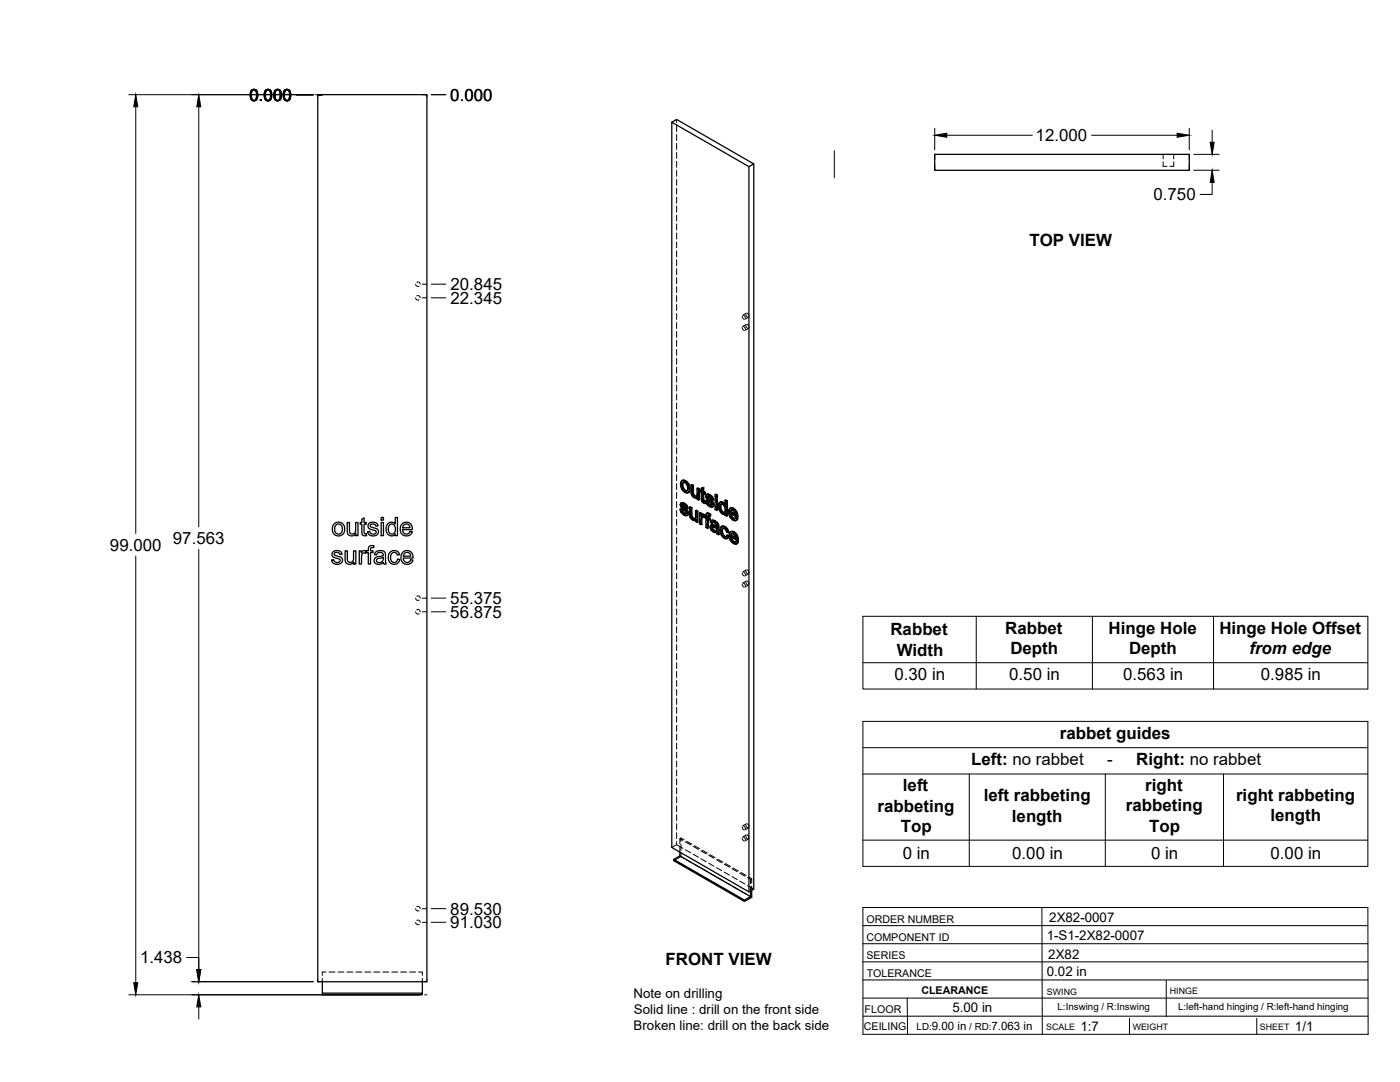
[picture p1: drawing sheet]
<svg xmlns="http://www.w3.org/2000/svg" width="559mm" height="432mm" viewBox="0 0 559 432" stroke-linecap="round" stroke-linejoin="round" font-family="sans-serif">
<!-- layer: Visible -->
<g fill="none" stroke="#000" stroke-width=".51">
<path d="M126.8 37.8h43.6v354h-43.6zM268.1 48.8l30.8 17.7v289.4l-30.8-17.7zM268.1 48.8l2-1.1 30.8 17.7M298.9 66.5l2-1.1v289.4l-2 1.1M373.1 61.6h101.6v6.4h-101.6zM272.2 191.8l.6-.2 .9 .2zM272.2 191.8l-.4 .5-.2 1 .5 1.9 1.5 1.4 .7 .1 .6-.3M272.3 193.6l.3 1.4M272.6 195l.3-.1 .8 .8-.4 .2zM272.8 192.5l-.2 .9M272.9 194.9l-.3-1.5-.3 .2v-.3l.2-.7 .5-.1 .9 .6 .5 1.3-.2 1.4-.9 .1M273.3 192l1.1 1a1.88 1.88 0 0 1 1 2"/>
<path d="M273.7 195.7l.5 .2M273.7 191.8l1.2 1.3M274.6 193.3l.5 1.9 .3-.2-.2 1.2M275.1 195.2l-.2 1.2 .3-.2-.6 .5M275.8 193.5l.7 .4 .3-.2v3.2M276.5 193.9v3.1l.3-.1 .3 .6M276.5 197.1l.2 .6 .4-.2 .4 .4M276.7 197.7l.5 .4h.9M276.8 193.7l-.7-.4-.3 .2v3.1l.3 1.1 .8 .8a.97 .97 0 0 0 1.4 .1v.6l.5 .4M277.2 198.1l.5 .1M278 198.1l-.3 .1M278.2 194.9l.6 .4 .4-.2v4.3l-.4 .2v-4.3"/>
<path d="M278.3 198.6l-.3 .2M279.2 195.1l-.7-.4-.3 .2v2.7l-.5 .6M279.9 195.5l-.4 .1v.6l.4 .3 .1 3.3 .9 1h.7l-.1-.7h-.6M279.9 194.8l1-.2v1.5M280.6 194.8v1.5l.3-.2 .6 .3M280.6 196.3l.6 .3 .3-.2v.6l-.3 .2v-.6M280.6 199.7l.6 .2M280.7 200l.8 .1M280.9 194.6l-1 .2v1.1l-.4-.3M280.9 197v2.6M281.2 197.2l-.6-.4v2.8l.4 .2M281.6 199.8l.6 .3"/>
<path d="M282.1 197.3l.7-.1 .6 .2M282.3 198.3l.6 .4M282.4 198.6l.2 .3 .3-.2 1.5 1.4M282.4 197.1l-.5 .3M282.5 197.4h.9l.7 .6M282.5 199.9l-.9-.1 .8 1.7 1.1 .8 1-.1M282.6 198.9l1.5 1.4 .3-.2 .4 .6M282.6 198v.1M282.7 198.4l-.4-.3 1 .3 .6 1 .6 .2M282.8 197.2l-.9 .2-.2 .9 .4 .9 1.8 1.8-.1 .7M283 197.6l.8 .6 .3-.2 .5 .6M283.8 198.2l.5 .6 .3-.2 .2 .9-.3 .1-.2-.8"/>
<path d="M285.4 199l.3-.1 .7 .3-.4 .2zM285.4 197.4l.3-.2 .7 .4-.4 .2zM285.4 199v4.3l.6 .4M285.4 197.4v.8l.6 .4M286.4 199.2v4.3l-.4 .2v-4.3M286.4 197.6v.8l-.4 .2v-.8M289.4 199.7l.6 .3 .3-.1v5.9l-.3 .2v-6M290.3 199.9l-.6-.4-.3 .2v2.1l-.5-.7M133.5 209l1.2-.6a2.65 2.65 0 0 1 2.9 3.7 2.65 2.65 0 0 1-4.7 .5l-.2-1.2a2.85 2.85 0 0 1 .8-2.4zM134 209.6l1.1-.5 1.2 .7 .3 1.8-.8 1.4-1.2 .1-.8-.7-.2-1.5zM137.8 219.8h.8v3a1.32 1.32 0 0 0 1.4 1.7 1.32 1.32 0 0 0 1.1-1.8v-2.9h.9v5.3h-.8v-.8a1.87 1.87 0 0 1-2.2 .9 1.87 1.87 0 0 1-1.2-2.1zM138.6 208.5h.9v3.8a1.31 1.31 0 0 0 1.7 .7 1.31 1.31 0 0 0 .8-1.7v-2.8h.9v5.3h-.8v-.8a1.87 1.87 0 0 1-2.3 .8 1.87 1.87 0 0 1-1.2-2z"/>
<path d="M143.4 219.8h.8v.8a1.27 1.27 0 0 1 2-.6l.8-.2v-.9a1.5 1.5 0 0 1 2.3-1.1l-.1 .8a.82 .82 0 0 0-.9-.1 .82 .82 0 0 0-.4 .9v.4h1v.7h-1v4.6h-.9v-4.6h-.8v-.4l-.2 .7-.8-.2-.7 .5-.2 4h-.9zM144.4 207.2l.9-.5v1.8h.9v.7h-.9v3.3l.2 .5h.7l.1 .8h-1.2l-.6-.5-.1-4.1h-.6v-.7h.6zM147.2 209l1.1-.6 1.3 .1a1.47 1.47 0 0 1 1.3 1.4l-.9 .1a1.18 1.18 0 0 0-1.1-.9 1.18 1.18 0 0 0-1.2 .8l.4 .4 2.2 .7a1.63 1.63 0 0 1 .6 2.1 1.63 1.63 0 0 1-2.1 .8l-1.4-.4-.7-1.3 .9-.2 .4 .9 .6 .2 1.3-.2a.82 .82 0 0 0 .1-1.1 .82 .82 0 0 0-1-.3l-1.2-.3a1.36 1.36 0 0 1-.6-2.2zM152.1 208.5h1v5.3h-1zM152.1 206.5h1v1h-1zM154.7 209.1l1.2-.7a1.81 1.81 0 0 1 1.9 .7v-2.6h.8v7.3h-.8v-.7a2.18 2.18 0 0 1-2.6 .5 2.18 2.18 0 0 1-1.1-2.5zM155.5 209.5l1.2-.3 .9 .8 .1 2.1-.8 1-1-.1-.7-.8-.2-1.7zM160.4 209.1l1.5-.7a2.48 2.48 0 0 1 2.7 3h-3.9l.3 1 .7 .7a1.45 1.45 0 0 0 1.9-1l1 .1-.5 .9-1 .7h-1.5l-1.2-.6-.5-.9-.2-1.1 .2-1zM161.2 209.5l.7-.4 1 .2 .8 1.3h-3zM271.4 203.2l.6 .3M271.9 200.7l.7-.1 .6 .2M272 203.5l.4-.2 .2 .9-.3 .1z"/>
<path d="M272.1 201.7l.1 .3 .3-.2 .3 .3M272.2 202l.2 .3 .4-.2 1.4 1.4M272.2 200.6l-.4 .2M272.3 204.3l.7 .6h.8M272.3 200.8h.9l.8 .6M272.4 203.3l-1-.1 .7 1.6 1.3 .9 .9-.1M272.4 202.3l1.5 1.4 .3-.2 .5 .7M272.5 201.4l-.1 .1M272.5 201.8l-.3-.3 1 .3 .5 1 .6 .3M272.6 204.2l.7 .6M272.6 200.6l-.9 .3-.2 .7 .4 .9 1.9 1.9-.2 .7M272.9 201l.7 .6 .4-.2 .4 .7"/>
<path d="M273 204.9l.6 .2M273.6 201.6l.5 .6 .3-.1 .3 .8-.4 .2-.2-.9M273.7 205.1h-.1M273.9 203.7l.4 .6 .4-.1 .1 .7M274.3 204.3l.2 .7 .3-.1-.2 .5M274.5 205l-.2 .6 .3-.2-.5 .4M275.2 202.4l.6 .4 .4-.2v3.2M275.8 202.8l.1 3.2 .3-.2 .3 .6M275.9 206l.2 .6 .4-.2 .4 .4M276.1 206.6l.5 .4h.9l-.3 .2M276.2 202.6l-.7-.4-.3 .2v3.1l.3 1.1 .8 .8a.95 .95 0 0 0 1.4 .1M276.6 207l.6 .2"/>
<path d="M277.6 203.8l.6 .4 .4-.2v4.3l-.4 .2v-4.3M277.7 207.5v.7l.5 .3M277.7 207.5l-.2 .2M278.6 204l-.7-.4-.3 .2v2.8l-.4 .6M279.2 204.7l.6 .4 .3-.2v.5l.4-.2M279.8 205.1v.6l.7-.5 .4 .1M280 206.4l.2 2.8-.4 .2v-2.2M280.1 204.9l-.6-.3-.3 .1v4.3l.6 .4M280.2 205.3h.7l.6 .4M280.3 206.1v.1M280.6 205.4l.6 .5M281 206.6l-.8-.5-.2 .3 .3-.2-.1 .8"/>
<path d="M281.2 206.4l.6 .4v3.7l.6 .4M281.2 206.4v-.3l-.2 .5M281.2 200.3l.1 .7M281.2 206.5l-.2 .1M282.2 204.9h.9l.6 .4M282.2 200.1l.3-.2 .3 .8-.3 .2zM282.4 206.6l.7 .4 .3-.2v.6l-.3 .1v-.5M282.5 204.7l-.5 .2M282.5 200.9l.6 .6h.9M282.7 207.3v3.4l-.3 .2v-3.8l.7 .4M282.7 205.7v.7M282.8 205.1l.6 .4 .3-.2-.4 .8 .1-.6"/>
<path d="M282.8 200.7l.7 .7M283.1 204.9l-.6-.2-.5 .2-.2 1.3-.6-.3 .6-.1M283.1 201.5l.7 .2M283.3 206.1a.46 .46 0 0 0-.5-.5 .46 .46 0 0 0-.4 .6v.4l.3-.2 .7 .4M283.8 209.6l.8-.2 1.4 .5M283.8 201.7h.1M284.1 210.7l.1 .6 .4-.2 .5 .5M284.1 200.3l.4 .6 .3-.2 .2 .8M284.1 210.4v.3l.3-.2 .2 .6M284.2 209.4l-.5 .2M284.2 211.3l.6 .5h1h-1M284.3 210.3l-.2 .1"/>
<path d="M284.3 207.7l.9 .4 .3-.2 .8 .6M284.4 210.3l.8 .3a.71 .71 0 0 1 .8 .6 .71 .71 0 0 1-.5 .8M284.4 210.3l-.3 .1M284.4 210.3v.2M284.5 200.9l.1 .7 .4-.1-.2 .5M284.5 208.4l-.4 .5 .6-.5 1.2 1a.43 .43 0 0 1 .1 .6 .43 .43 0 0 1-.7 0l-1-.4M284.6 209.4l-1 .3-.2 1.1 .7 1.1 1.1 .6a.62 .62 0 0 1 1 .5l.6 .4M284.6 201.6l-.1 .6 .3-.2-.5 .4M284.6 207.6l-.8 .2M285.2 208.1l.7 .5 .4-.1 .4 .5M285.5 207.9l-.9-.3-.8 .3-.3 .5 .6 .5M285.9 208.6l.5 .6 .3-.2 .2 .7"/>
<path d="M286.4 209.2l.2 .6 .3-.1 .1 2.9M286.6 209.8v2.9l.4-.1 .1 .6-.3 .2-.1-.6M287.4 202.4l.3 1.4M287.5 200.4h1.1l.7 .6M287.7 201.3h.7l.7 .8 .3 1.1-.3 1.4M287.7 201.3l-.3 1.1 .3-.2 .3 1.4M287.7 203.8l.3-.2 .8 .8-.4 .2zM287.8 201.2l-.1 .1M287.8 200.3l-.5 .2M288 201.1l-.3 1.1M288.1 212v.1a1.2 1.2 0 0 0 .8 1.4l.5 .5M288.2 210.1l.9 .2 .3-.2 1 1"/>
<path d="M288.3 213.4l.8 .8h.8M288.3 200.6l.6 .5h.5M288.4 204.6h.7M288.5 209.9l-.6 .3M288.6 210.8l-.2 1M288.6 200.4l-.7-.2-.8 .5-.3 .8 .1 1.4 1 1.9 .9 .5 .6-.2v.5l.6 .4M288.8 204.4l.4 .1M289.1 210.3l.8 .6a1.43 1.43 0 0 1 1 1.5l-.3 .1-.5-1.3M289.4 210.1l-.9-.2-.7 .3-.3 .7-.1 1.4 1.1 2.1 .9 .5 .7 .1M289.4 205.1l-.2 .2M290 213.7l.6 .4M290.6 212.5l-.6-.2-.7-1.3-.9-.2-.3 1.2 .3-.2 .2 1.4"/>
<path d="M290.6 214.1l.4-.1-.3 .6-.6 .4zM291 214l-.7-.5-.6 .8-.6-.1M291.3 202.9h.9a2.01 2.01 0 0 1 1.8 1.2M291.4 212.3l.9-.1a1.99 1.99 0 0 1 1.9 1.3M291.5 204.3l2 1.2-.3-1.1-.9-.9-.6 .1-.2 .7 .3-.2 1.7 1M291.7 213.6l2 1.2-.4-1.3-.9-.6h-.4l-.3 .7 .3-.2 1.7 1M291.8 206.1l.7 .8h.9M291.8 205l.3 .9M292 203.5l-.2 .6M292 214.4l.3 .9M292 215.5l.7 .8h.9M292.2 212.9l-.2 .5"/>
<path d="M292.5 203l1.2 1.3 .3-.2 .5 2M292.5 206.9l.6 .2M292.7 212.4l1 1a1.97 1.97 0 0 1 1 2M292.7 216.3l.6 .2M292.8 202.8l-.8-.2-1.1 .7-.1 1 .2 1.4 .7 1.1 1.3 1h.7l.8-.9M293 212.2l-.8-.2-.9 .5-.3 1.2 .2 1.3 .8 1.3 1.2 .8h.8l.7-.8M293.3 207l-.2 .1M293.5 216.4l-.2 .1M293.5 206.6l.7 .5M293.7 204.3l.5 1.9 .3-.1-.3 .1M293.7 216l.7 .5M293.9 213.7l.5 1.9 .3-.2-.3 .2"/>
<path d="M294.2 206.4l-2.8-1.6 .4 1.3 .3-.2 .8 .9M294.4 215.8l-2.8-1.6 .4 1.3 .3-.2 .8 .8M294.5 206.9l-.7 .8M294.5 206.9l-.6-.5-.8 .7M294.7 216.3l-.7 .8M294.7 216.3l-.7-.5-.7 .7M132.8 220.3l1.6-.6a1.77 1.77 0 0 1 2.1 1.5l-.9 .1a1.18 1.18 0 0 0-1.1-.9 1.18 1.18 0 0 0-1.1 .9l.3 .3 2.1 .7a1.59 1.59 0 0 1 .8 2 1.59 1.59 0 0 1-2 .9l-1.6-.4-.6-1.3 .8-.1 .4 .7 .6 .4 1.3-.3a.82 .82 0 0 0 .1-1 .82 .82 0 0 0-1-.3l-1.2-.4a1.36 1.36 0 0 1-.6-2.2zM149.9 220.4l.5-.4 1.4-.3 1.7 .6 .3 .7 .4 4.1h-1l-.2-.6-1.3 .6-1.1 .1-.8-.4-.4-.7a1.75 1.75 0 0 1 2-2l.6-.1a.77 .77 0 0 0 .9-.8 .77 .77 0 0 0-.9-.7l-1.2 .2-.5 .7-.8-.1zM150.5 223.2l2.5-.7a1.62 1.62 0 0 1-.7 1.7 1.62 1.62 0 0 1-1.8 0l-.2-.4zM155.6 220.5l1.3-.7h1.3l.9 .7 .4 .9-.9 .1a1.44 1.44 0 0 0-1.8-.9 1.44 1.44 0 0 0-.9 1.9l.3 1.3 .8 .6 1.2-.2 .5-1 .9 .1-.5 1.1-.8 .6-1.5 .1-1-.4a3.4 3.4 0 0 1-.2-4.2zM160.7 220.5a2.45 2.45 0 0 1 2.9-.5 2.45 2.45 0 0 1 1.3 2.7h-3.9l.2 .9 .7 .8a1.42 1.42 0 0 0 2-1l.9 .1-.4 .9-1 .7h-1.5l-1.2-.6-.5-.9-.2-1.1 .2-1.2zM161.5 220.9l.7-.4 1 .1 .7 1.4h-2.9z"/>
<path d="M271.4 340.1v1.5l-2.5 1.4v.5l28.3 16.2v-.5l-28.3-16.2M271.4 341.6l28.2 16.2-2.4 1.4M299.6 355.6v2.2M300 355.3v2.8l-2.8 1.6M128.7 391.8v5.2h39.9v-.7h-39.9M168.6 391.8v4.5"/>
</g>
<!-- layer: Hidden -->
<g fill="none" stroke="#000" stroke-width=".4">
<path d="M270.1 47.7v1.2M270.1 50.1v2.4M270.1 53.7v2.3M270.1 57.2v2.4M270.1 60.8v2.4M270.1 64.4v2.4M270.1 68v2.3M270.1 71.5v2.4M270.1 75.1v2.4M270.1 78.7v2.3M464.2 64.6v1.8h1.6M464.2 61.6v1.8"/>
<path d="M468.5 64.6v1.8h-1.5M468.5 61.6v1.8M270.1 82.3v2.3M270.1 85.8v2.4M270.1 89.4v2.4M270.1 93v2.4M270.1 96.5v2.4M165.9 118.9l.5 .8 .9-.1M165.9 113.4l.6 .9 .8-.1M166.3 118.1l.9-.1 .5 .9M166.3 112.6h.9l.5 .8M270.1 100.1v2.4"/>
<path d="M270.1 103.7v2.4M270.1 107.3v2.3M270.1 110.8v2.4M270.1 114.4v2.4M270.1 118v2.4M270.1 121.5v2.4M270.1 125.1v2.4M270.1 128.7v2.4M270.1 132.2v2.4M270.1 135.8v2.4M270.1 139.4v2.4M296.2 130.7l.3 .7 .6 .5"/>
<path d="M296.2 126.3l.3 .6 .6 .5M296.7 130.3l.6 .4 .2 .7M296.7 125.8l.6 .4 .2 .8M297.7 129.9l.3 .8 .5 .3M297.7 125.4l.3 .8 .5 .4M297.9 129.5l-1.5 .8M297.9 125l-1.5 .8M298.2 129.4l.5 .4 .3 .8M298.2 125l.5 .4 .3 .8M298.8 131l-1.5 .8M298.8 126.6l-1.5 .8M270.1 143v2.4"/>
<path d="M270.1 146.5v2.4M270.1 150.1v2.4M270.1 153.7v2.4M270.1 157.3v2.3M270.1 160.8v2.4M270.1 164.4v2.4M270.1 168v2.3M270.1 171.6v2.3M270.1 175.1v2.4M270.1 178.7v2.4M270.1 182.3v2.3M270.1 185.8v2.4"/>
<path d="M270.1 189.4v2.4M270.1 193v2.4M270.1 196.6v2.3M271.9 193.1l.5 1.9-.3 .2M272.4 195l1.3 1.3-.4 .2M272.5 191.6l-.9 1.7M272.8 192.5l-.2 .1M272.9 192.4h.8l-.4 .2M273.7 192.4l.7 .9-.3 .2M273.7 196.3l.9 .3-.3 .1M274.4 193.3l.4 1-.4 .6M274.5 195.7l-.3 .2"/>
<path d="M274.8 194.7l-.2 .8-.5 .4M274.9 196.5l-.3 .1M276.1 193.3l.1 3.4-.3 .2M276.2 196.7l.2 .7-.3 .1M276.4 197.4l.4 .6-.3 .1M276.8 198l.6 .5-.3 .1M277.4 198.5l.7 .2 .5-.3-.3 .2M278 198.1h.1M278.1 198.1h.1M278.3 198l-.4 .2M278.4 198.6h-.1M278.4 197.8l-.3 .3"/>
<path d="M278.5 194.7v2.7l-.4 .6M278.6 198.4v.7l-.3 .1M278.6 199.1l.6 .3M279.8 196l.5 .3-.4 .2M279.8 195.4v.6l-.3 .2M279.9 195.5l.4 .2M280.3 196.3v3.3l-.3 .2M280.3 194.6v1.1l-.4 .2M280.3 199.6l.3 .5-.3 .2M280.6 196.8l.3-.2v.4M280.9 196.6l.6 .4M281.9 199.7l.5 1.3-.4 .1"/>
<path d="M282 197.8l.1 .7-.3 .2M282.1 197.4l-.4 .6M282.1 198.5l.4 .6-.3 .2M282.3 197.2l-.5 .4M282.5 198l.3-.2-.2 .2M282.5 199.1l1.6 1.6-.3 .2M282.7 197.9l-.3 .1M282.8 197.8l.6 .2-.3 .2M283.4 198l.6 .5-.3 .2M284 198.5l.2 .7-.3 .2M284.2 199.2l.6 .3M285.7 197.2v.9l-.3 .1"/>
<path d="M285.7 198.9v1.5M285.7 198.1l.7 .3M289.7 199.5v2.1l-.3 .2M270.1 200.1v2.4M270.1 203.7v2.4M270.1 207.3v2.4M270.1 210.8v2.4M270.1 214.4v2.4M270.1 218v2.4M271.7 203.1l.5 1.3-.3 .2M271.8 201.3l.2 .6-.3 .2M271.9 200.8l-.4 .6"/>
<path d="M272 201.9l.4 .6-.3 .2M272.1 200.6l-.5 .4M272.2 204.4l1.1 1-.3 .1M272.3 201.4l.3-.2-.1 .2M272.4 202.5l1.6 1.6-.3 .2M272.6 201.3l-.4 .1M272.6 201.2l.6 .2-.3 .2M273.2 201.4l.6 .6-.3 .1M273.3 205.4l.8 .2-.3 .2M273.8 204.9h.2M273.8 202l.2 .6-.3 .2M274 204.1l.2 .5-.4 .1"/>
<path d="M274 204.9l-.3 .2 .3-.2M274 202.6l.7 .3M274.2 204.6l-.2 .3M274.5 205.6h-.4M275.5 202.2l.1 3.4-.3 .2M275.6 205.6l.2 .7-.3 .2M275.8 206.3l.4 .6-.3 .2M276.2 206.9l.6 .5-.3 .2M276.8 207.4l.7 .2 .5-.3-.2 .2M277.7 206.9l-.4 .2M277.8 206.7l-.3 .3M277.9 203.6v2.8l-.4 .5"/>
<path d="M278 207.3v.7l-.3 .2M278 208l.6 .3M279.5 207.3v1.6l-.3 .1M279.5 208.9l.7 .3M279.5 204.6v1.5M280.1 205.4v.1M280.3 206.1l.2-.2-.3 .2M280.4 205.2l-.6 .5M280.4 206l-.3 .1M280.5 205.9l.4 .1-.3 .2M280.6 200.1l.5 .5-.3 .1M280.9 206l.4 .4"/>
<path d="M281.1 200.6l.5 .2M281.2 206.1l.3-.2-.2 .5M281.5 205.7v.1M281.5 206.3l.6 .3-.3 .2M281.5 205.9l-.2 .5M281.5 205.7l-.3 .3M281.8 205.8l.3 .2M282.1 209v1.3l-.3 .2M282.1 210.3l.6 .4M282.1 206.6v1.3M282.2 205l-.1 1-.3 .2M282.3 204.7l-.5 .4"/>
<path d="M282.4 201l1.1 1-.4 .1M282.4 207.1l.3-.2v.4M282.5 205.7l.3-.2-.1 .2M282.7 206.9l.7 .5M282.8 205.5l.4 .1-.3 .2M283.2 205.6l.4 .3M283.5 202l.8 .2-.4 .2M283.7 210.1l.3 1.1-.3 .2M283.8 208.2l.6 .5M283.8 209.6l-.4 .7M284 201.5h.1M284 209.4l-.5 .4"/>
<path d="M284 211.2l1 .9-.3 .2M284.1 207.7l-.6 .7M284.1 201.5l-.3 .2M284.1 200.7l.2 .5-.3 .1M284.2 207.6l-.4 .3M284.3 201.2l-.2 .3M284.4 208.4l.4-.2-.3 .2M284.5 210.2l.2-.1zM284.5 210.2l-.2 .1M284.5 210.1l-.3 .2M284.6 202.2h-.3M284.7 210.1l1.6 .5-.3 .2"/>
<path d="M284.8 208.2l.6 .2-.3 .2M285 212.1l.7 .2-.4 .2M285.4 208.4l.7 .7-.3 .2M285.7 212.3l.6-.1-.3 .2M285.7 201.6v1.6l-.3 .1M285.7 203.2l.7 .3M286 209.9l.3 .1M286 211.7l-.3 .2M286.1 209.1l.2 .7-.3 .2M286.2 211.5l-.4 .3M286.3 210.6l-.1 .9-.3 .2M286.3 209.8l-.3 .4"/>
<path d="M286.3 212.2l.2 .7-.3 .1M286.5 212.9l.6 .3M287.1 201.8l.2 1.3-.3 .2M287.3 200.7l-.2 1.1-.3 .2M287.3 203.1l.6 1.1-.4 .2M287.6 200.3l-.6 .6M287.7 211.4l.5 1.9-.3 .2M287.9 204.2l.8 .8-.3 .1M287.9 210.3l-.2 1.1-.3 .2M288 201.1h.7l-.3 .2M288 201.1l-.2 .1M288 201.1h.1"/>
<path d="M288.1 201l-.4 .2M288.2 213.3l1.2 1.3-.3 .2M288.2 210l-.6 .5M288.6 210.8l-.2 .1M288.7 210.7l.7 .1-.3 .1M288.7 205l.6 .1 .4-.2-.3 .2M288.7 201.1l.7 .8-.3 .2M289.4 201.1l.3 .5M289.4 214.6l1 .2M289.4 210.8l.6 .5-.3 .2M289.4 201.9l.3 1.5-.3 .2M289.5 205.1h-.1"/>
<path d="M289.7 203.4l-.1 .7-.4 .4 .3-.1M289.7 204.9v.6l-.3 .1M289.7 205.5l.6 .3M290 211.3l.3 .8-.3 .2M290 214.1l-.1 .1M290.3 212.1l.6 .3M290.3 213.5l-.6 .8M291.1 204.1l.5 1.9-.3 .2M291.3 213.5l.5 1.9-.4 .2M291.4 204.8l.3-.1 .1 .3M291.6 206l1.3 1.4-.4 .1M291.6 202.7l-.8 1.6"/>
<path d="M291.6 214.2l.3-.2 .1 .4M291.7 204.7l2.8 1.5M291.8 215.4l1.3 1.3-.4 .2M291.8 212.1l-.5 1.4-.3 .2M291.9 214l2.8 1.6M292 203.5l-.2 .1M292.1 203.4l.7 .1-.3 .1M292.2 212.9h-.2M292.3 212.7l.7 .1-.3 .2M292.8 203.5l.8 .8-.3 .2M292.9 207.4l1 .2-.3 .2M293 212.8l.8 .9-.3 .2"/>
<path d="M293.1 216.7l1 .3-.3 .2M293.5 206.9h-.1M293.5 206.9l-.2 .1M293.5 205.1l.4 .2M293.5 206.8l-.3 .2M293.6 204.3l.3 1-.4 .2M293.6 216.3h.1M293.6 216.3l-.1 .1M293.7 214.4l.3 .3M293.8 216.2l-.4 .2M293.8 213.7l.2 1-.3 .1M293.9 206.4l-.4 .5"/>
<path d="M294 215.8l-.4 .5M294.1 207.5l-.2 .1M294.3 216.9l-.2 .1M165.9 238.7l.5 .8h.9M166.3 237.9h.9l.5 .8M270.1 221.6v2.3M270.1 225.1v2.4M270.1 228.7v2.4M270.1 232.3v2.4M270.1 235.8v2.4M270.1 239.4v2.4M296.2 228.7l.3 .7 .6 .5"/>
<path d="M296.2 233.1l.3 .7 .6 .5M296.7 228.2l.6 .5 .2 .7M296.7 232.7l.6 .4 .2 .8M297.7 227.9l.3 .8 .5 .3M297.7 232.3l.3 .8 .5 .4M297.9 227.4l-1.5 .9M297.9 231.9l-1.5 .8M298.2 227.4l.5 .4 .3 .8M298.2 231.9l.5 .4 .3 .7M298.8 229l-1.5 .8M298.8 233.5l-1.5 .8M165.9 244.2l.5 .7h.9"/>
<path d="M166.3 243.4l.9-.1 .5 .9M270.1 243v2.4M270.1 246.6v2.3M270.1 250.1v2.4M270.1 253.7v2.4M270.1 257.3v2.4M270.1 260.9v2.3M270.1 264.4v2.4M270.1 268v2.4M270.1 271.6v2.3M270.1 275.1v2.4M270.1 278.7v2.4"/>
<path d="M270.1 282.3v2.4M270.1 285.9v2.3M270.1 289.4v2.4M270.1 293v2.4M270.1 296.6v2.4M270.1 300.1v2.4M270.1 303.7v2.4M270.1 307.3v2.4M270.1 310.9v2.3M270.1 314.4v2.4M270.1 318v2.4M270.1 321.6v2.4"/>
<path d="M270.1 325.1v2.4M270.1 328.7v2.4M270.1 332.3v2.4M270.1 335.9v1.2M270.1 337.1l-2 1.1M270.1 337.1l2.5 1.4M271.4 338v2.1M271.4 334.7l1.2 .7M271.8 335.7v-1.3l-.4 .3v2.1M271.8 337v2.3M271.8 334.4l1.2 .7M273.6 336l2.1 1.2"/>
<path d="M273.6 339.1l2.1 1.2M274 335.7l2.1 1.2M276.7 337.8l2.1 1.2M277.2 337.5l2 1.2M279.8 339.6l2.1 1.1M280.2 339.3l2.1 1.2M296.2 330l.3 .7 .6 .5M296.2 334.5l.3 .7 .6 .4M296.7 329.6l.6 .4 .2 .8M296.7 334l.6 .4 .2 .8M297.7 329.2l.3 .8 .5 .4M297.7 333.6l.3 .9 .5 .3"/>
<path d="M297.9 328.8l-1.5 .8M297.9 333.2l-1.5 .9M298.2 328.7l.5 .5 .3 .7M298.2 333.2l.5 .4 .3 .8M298.8 330.3l-1.5 .9M298.8 334.8l-1.5 .8M271.8 341.8l-2.9 1.7M271.8 340.5v1.3M271.8 341.8l1.2 .7M274 343.1l2.1 1.2M276.7 340.9l2.1 1.2M277.2 344.9l2 1.2"/>
<path d="M279.8 342.7l2.1 1.2M280.2 346.7l2.1 1.2M282.9 341.3l2 1.2M282.9 344.5l2 1.2M283.3 341.1l2.1 1.1M283.3 348.5l2.1 1.2M286 343.1l2 1.2M286 346.3l2 1.2M286.4 342.9l2.1 1.1M286.4 350.3l2.1 1.2M289.1 344.9l2 1.2M289.1 348l2 1.2"/>
<path d="M289.5 344.6l2.1 1.2M289.5 352l2.1 1.2M292.2 346.7l2 1.2M292.2 349.8l2 1.2M292.6 346.4l2.1 1.2M292.6 353.8l2.1 1.2M295.3 348.5l2 1.2M295.3 351.6l2 1.2M295.7 348.2l2.1 1.2M295.7 355.6l2.1 1.2M298.4 350.2l1.2 .7 .4-.2M298.4 353.4l2.5 1.4"/>
<path d="M298.8 350l1.2 .7M298.8 357.4l1.2 .7M299.6 350.9v1.8M299.6 353.8v1.8M300 350.7v1.7M300 353.6v1.7M165.9 362.6l.5 .8h.9M165.9 368.1l.5 .8h.9M166.3 361.9l.9-.1 .5 .8M166.3 367.3h.9l.5 .8M128.7 390.5v1.3M130.2 387.9h-1.5v1.4"/>
<path d="M131.3 387.9h2.4M134.9 387.9h2.4M138.5 387.9h2.4M142 387.9h2.4M145.6 387.9h2.4M149.2 387.9h2.4M152.8 387.9h2.4M156.4 387.9h2.3M159.9 387.9h2.4M163.5 387.9h2.4M167.1 387.9h1.5v1.4M168.6 390.5v1.3"/>
</g>
<!-- layer: Reference -->
<g fill="none" stroke="#000" stroke-width=".4">
<path d="M125.9 37.8h2.8h-1.9v.9M126.8 37.8h1.9M168.6 37.8h1.8M169.5 37.8h.9v.9M373.1 61.6v2.1M373.1 65.8v2.2M474.7 61.6v2.1M474.7 65.8v2.2M168.6 113.4h1.8M168.6 118.9h1.8M168.6 238.7h1.8M168.6 244.2h1.8"/>
<path d="M168.6 362.6h1.8M168.6 368.1h1.8M126.8 390.9v.9h.9M169.5 397h.9M170.4 390.9v.9h-.9"/>
</g>
<!-- layer: Hidden Narrow -->
<path d="M276.1 196l-.3 .2M278.5 197l-.3 .2M280.3 198.8l-.4 .1M273.3 203.5l-.3 .1M275.5 204.9l-.3 .2M277.9 205.9l-.3 .2M282.1 205.6l-.3 .1M283.5 200l-.3 .2M285.3 210.3l-.4 .2M286.3 210.9l-.3 .1" fill="none" stroke="#000" stroke-width=".4"/>
<!-- layer: Visible Narrow -->
<path d="M276.8 196.1l-.3 .2M280.9 199.2l-.3 .1M283.5 199.2l-.4 .2M273.3 202.6l-.3 .2M276.2 205l-.4 .2M282.7 206l-.3 .2M285.2 209.6l-.3 .2M286.9 210.3l-.3 .2M286.9 211.3l-.3 .2" fill="none" stroke="#000" stroke-width=".4"/>
<!-- layer: Titleblock -->
<path d="M344.4 362.2h201.6l.1 50.6h-201.7zM344.4 376.6h201.6M344.4 369.4h201.6M415.9 362.2l.1 50.6M344.4 383.9h201.6M344.4 398.3h201.6M344.4 391.1h201.6M362.1 398.3l.1 14.4M465.5 391.3v14.4M344.4 405.5h201.7M450.8 406.4v6.4M501.6 406.4v6.4" fill="none" stroke="#000" stroke-width=".4"/>
<!-- layer: Custom Tables -->
<path d="M344.4 246h201.6v29h-201.6zM389.7 246v29M436 246v29M484.4 246v29M344.4 264.5h201.6M344.4 287.9h201.6v57.9h-201.6zM344.4 298.4h201.6M344.4 308.9h201.6M386.9 308.9v36.9M441.2 308.9v36.9M488.4 308.9v36.9M344.4 335.3h201.6" fill="none" stroke="#000" stroke-width=".4"/>
<!-- layer: FD_Dimensions -->
<g fill="none" stroke="#000" stroke-width=".4">
<path d="M51.4 37.8h73.7M172.1 37.8h5.9M54.2 42.6v170.3M79.3 42.6v167.7M373.1 51.2v8.6M377.9 54h34.2M435.7 54h34.2M474.7 51.2v8.6M483.8 51.9v4.9M476.5 61.6h10.1M476.5 67.9h10.1M483.8 72.8v4.8h-4.8"/>
<path d="M172.1 113.4h5.9M172.1 118.9h5.9M79.3 219.3v167.6M54.2 221.9v170.3M172.1 238.7h5.9M172.1 244.2h5.9M172.1 362.6h5.9M172.1 368.1h5.9M51.4 397h116.3M74.5 382.1h4.8M76.5 391.8h48.6M79.3 401.8v4.9"/>
</g>
<path d="M54.2 37.8l.8 4.8h-1.6zM79.3 37.8l.8 4.8h-1.6zM373.1 54l4.8-.8v1.6zM469.9 53.2l4.8 .8-4.8 .8zM483 56.8h1.6l-.8 4.8zM483.8 67.9l.8 4.9h-1.6zM53.4 392.2h1.6l-.8 4.8zM78.5 386.9h1.6l-.8 4.9zM79.3 397l.8 4.8h-1.6z" fill="#000" stroke="#000" stroke-width=".4"/>
<!-- layer: Smart Centers -->
<path d="M333 60.1v10.9" fill="none" stroke="#000" stroke-width=".4"/>
<g font-size="6.7">
<text x="99.6" y="40.2">0.000</text>
<text x="179.7" y="40.2">0.000</text>
<text x="413.4" y="56.3">12.000</text>
<text x="460.4" y="80">0.750</text>
<text x="410.9" y="98.2">TOP VIEW</text>
<text x="179.8" y="115.8">20.845</text>
<text x="179.8" y="121.2">22.345</text>
<text x="43.9" y="219.8">99.000</text>
<text x="69" y="217.1">97.563</text>
<text x="179.7" y="241.1">55.375</text>
<text x="179.7" y="246.5">56.875</text>
<text x="355.4" y="253.6">Rabbet</text>
<text x="401.2" y="252.9">Rabbet</text>
<text x="442.5" y="252.9">Hinge Hole</text>
<text x="486.7" y="252.9">Hinge Hole Offset</text>
<text x="357.9" y="261.6">Width</text>
<text x="403.3" y="261">Depth</text>
<text x="450.6" y="261">Depth</text>
<text x="498.7" y="261">from edge</text>
<text x="357" y="271.4">0.30 in</text>
<text x="402.8" y="271.4">0.50 in</text>
<text x="448.3" y="271.4">0.563 in</text>
<text x="503.3" y="271.4">0.985 in</text>
<text x="423" y="294.8">rabbet guides</text>
<text x="387.6" y="305.4">Left: no rabbet</text>
<text x="441.9" y="305.4">-</text>
<text x="453.5" y="305.4">Right: no rabbet</text>
<text x="360.4" y="315.8">left</text>
<text x="457.1" y="315.8">right</text>
<text x="350.3" y="323.9">rabbeting</text>
<text x="392.7" y="319.8">left rabbeting</text>
<text x="449.4" y="323.8">rabbeting</text>
<text x="493.4" y="319.8">right rabbeting</text>
<text x="403.9" y="327.9">length</text>
<text x="507" y="327.8">length</text>
<text x="359.5" y="331.9">Top</text>
<text x="458.6" y="331.9">Top</text>
<text x="360.3" y="342.9">0 in</text>
<text x="404" y="342.9">0.00 in</text>
<text x="459.4" y="342.9">0 in</text>
<text x="507.1" y="342.9">0.00 in</text>
<text x="179.7" y="365">89.530</text>
<text x="179.7" y="370.4">91.030</text>
<text x="55.9" y="384.5">1.438</text>
<text x="265.7" y="385.2">FRONT VIEW</text>
</g>
<g font-size="5.3">
<text x="418.8" y="368">2X82-0007</text>
<text x="417.8" y="375.1">1-S1-2X82-0007</text>
<text x="418.4" y="382.5">2X82</text>
<text x="417.8" y="389.5">0.02 in</text>
<text x="252.9" y="398.4">Note on drilling</text>
<text x="253" y="404.9">Solid line : drill on the front side</text>
<text x="380.1" y="404">5.00 in</text>
<text x="252.9" y="411.2">Broken line: drill on the back side</text>
<text x="431.3" y="411.5">1:7</text>
<text x="516.9" y="411.5">1/1</text>
</g>
<g font-size="4.6">
<text x="371.9" y="411.2">9.00 in</text>
<text x="395.8" y="411.2">7.063 in</text>
</g>
<g font-size="4.3">
<text x="345.8" y="368.4">ORDER NUMBER</text>
<text x="345.8" y="375.5">COMPONENT ID</text>
<text x="345.8" y="382.7">SERIES</text>
<text x="345.9" y="389.9">TOLERANCE</text>
<text x="367.7" y="396.7">CLEARANCE</text>
<text x="345.1" y="404.3">FLOOR</text>
<text x="344.8" y="411.1">CEILING</text>
</g>
<g font-size="3.9">
<text x="422.1" y="403.1">L:Inswing / R:Inswing</text>
<text x="470.2" y="403.1">L:left-hand hinging / R:left-hand hinging</text>
<text x="365.9" y="411.2">LD:</text>
<text x="386.9" y="411.2">/ RD:</text>
</g>
<g font-size="3.5">
<text x="417.9" y="397">SWING</text>
<text x="466.9" y="396.9">HINGE</text>
<text x="417.5" y="410.9">SCALE</text>
<text x="452.1" y="410.9">WEIGHT</text>
<text x="502.9" y="410.9">SHEET</text>
</g>
</svg>
